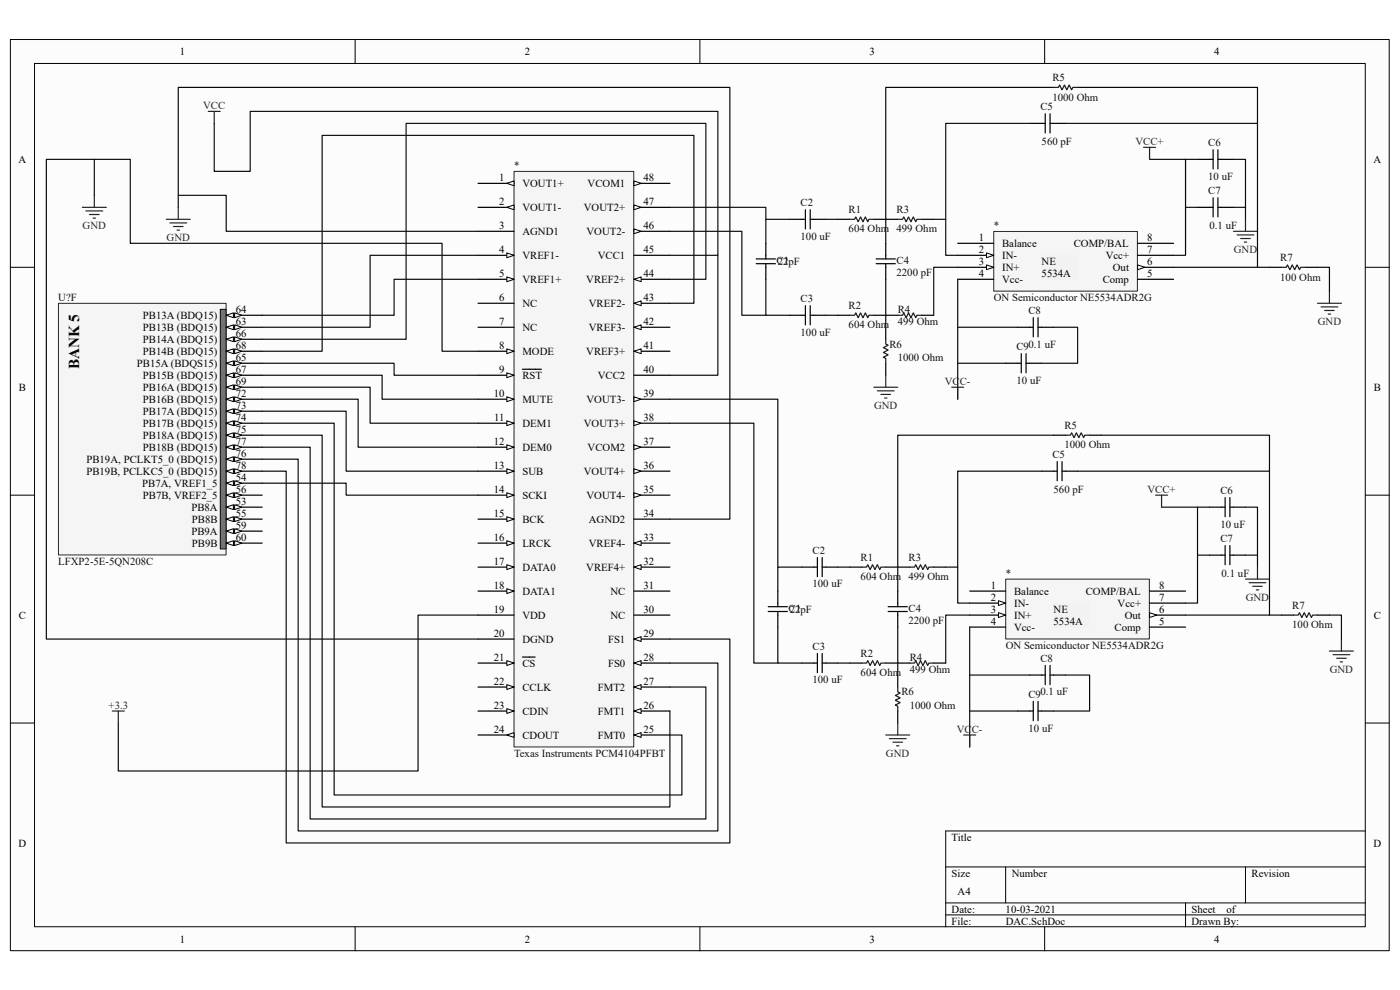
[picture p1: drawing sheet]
<svg xmlns="http://www.w3.org/2000/svg" width="297mm" height="210mm" viewBox="0 0 297 210" stroke-linecap="round" stroke-linejoin="round" font-family="sans-serif">
<path d="M2.2 8.4h292.5v193.3h-292.5z" fill="#fcfcfc"/>
<path d="M2.2 8.4h292.5v193.3h-292.5z" fill="none" stroke="#000" stroke-width=".21"/>
<path d="M7.4 13.5h282.2v183.1h-282.2z" fill="#fcfcfc"/>
<g fill="none" stroke="#000" stroke-width=".21">
<path d="M7.3 13.5h282.3v183.1h-282.3zM75.3 8.4v5.1M148.5 8.4v5.1M221.6 8.4v5.1M2.2 56.7h5.1M289.7 56.7h5.1M2.2 105h5.1M289.7 105h5.1M2.2 153.4h5.1M289.7 153.4h5.1M289.7 176.3h-89.1v20.3M75.3 196.6v5.1"/>
<path d="M148.5 196.6v5.1M200.6 183.9h89.1M200.6 191.5h89.1M200.6 194.1h89.1M213.4 183.9v7.6M221.6 196.6v5.1M251.5 191.5v5.1M264.2 183.9v7.6"/>
</g>
<path d="M109.1 36.4h25.4v122.1h-25.4z" fill="#f5f5f5"/>
<path d="M109.1 36.4h25.4v122.1h-25.4z" fill="none" stroke="#262626" stroke-width=".21"/>
<path d="M101.4 38.9h7.6" fill="none" stroke="#000" stroke-width=".25"/>
<path d="M107.5 38.9l1.5-.5v1z" fill="#fcfcfc" stroke="#000" stroke-width=".21"/>
<path d="M101.4 44h7.6" fill="none" stroke="#000" stroke-width=".25"/>
<path d="M107.5 44l1.5-.5v1z" fill="#fcfcfc" stroke="#000" stroke-width=".21"/>
<path d="M101.4 49.1h7.6M101.4 54.2h7.6" fill="none" stroke="#000" stroke-width=".25"/>
<path d="M107.5 53.7l1.5 .5-1.5 .5z" fill="#fcfcfc" stroke="#000" stroke-width=".21"/>
<path d="M101.4 59.2h7.6" fill="none" stroke="#000" stroke-width=".25"/>
<path d="M107.5 58.7l1.5 .5-1.5 .6z" fill="#fcfcfc" stroke="#000" stroke-width=".21"/>
<path d="M101.4 64.3h7.6M101.4 69.4h7.6M101.4 74.5h7.6" fill="none" stroke="#000" stroke-width=".25"/>
<path d="M107.5 74l1.5 .5-1.5 .5z" fill="#fcfcfc" stroke="#000" stroke-width=".21"/>
<path d="M101.4 79.6h7.6" fill="none" stroke="#000" stroke-width=".25"/>
<path d="M107.5 79.1l1.5 .5-1.5 .5z" fill="#fcfcfc" stroke="#000" stroke-width=".21"/>
<path d="M110.8 78.3h4.1M101.4 84.7h7.6" fill="none" stroke="#000" stroke-width=".25"/>
<path d="M107.5 84.2l1.5 .5-1.5 .5z" fill="#fcfcfc" stroke="#000" stroke-width=".21"/>
<path d="M101.4 89.8h7.6" fill="none" stroke="#000" stroke-width=".25"/>
<path d="M107.5 89.3l1.5 .5-1.5 .5z" fill="#fcfcfc" stroke="#000" stroke-width=".21"/>
<path d="M101.4 94.9h7.6" fill="none" stroke="#000" stroke-width=".25"/>
<path d="M107.5 94.4l1.5 .5-1.5 .5z" fill="#fcfcfc" stroke="#000" stroke-width=".21"/>
<path d="M101.4 100h7.6" fill="none" stroke="#000" stroke-width=".25"/>
<path d="M107.5 99.4l1.5 .6-1.5 .5z" fill="#fcfcfc" stroke="#000" stroke-width=".21"/>
<path d="M101.4 105h7.6" fill="none" stroke="#000" stroke-width=".25"/>
<path d="M107.5 104.5l1.5 .5-1.5 .6z" fill="#fcfcfc" stroke="#000" stroke-width=".21"/>
<path d="M101.4 110.1h7.6" fill="none" stroke="#000" stroke-width=".25"/>
<path d="M107.5 109.6l1.5 .5-1.5 .5z" fill="#fcfcfc" stroke="#000" stroke-width=".21"/>
<path d="M101.4 115.2h7.6" fill="none" stroke="#000" stroke-width=".25"/>
<path d="M107.5 114.7l1.5 .5-1.5 .5z" fill="#fcfcfc" stroke="#000" stroke-width=".21"/>
<path d="M101.4 120.3h7.6" fill="none" stroke="#000" stroke-width=".25"/>
<path d="M107.5 119.8l1.5 .5-1.5 .5z" fill="#fcfcfc" stroke="#000" stroke-width=".21"/>
<path d="M101.4 125.4h7.6" fill="none" stroke="#000" stroke-width=".25"/>
<path d="M107.5 124.9l1.5 .5-1.5 .5z" fill="#fcfcfc" stroke="#000" stroke-width=".21"/>
<path d="M101.4 130.5h7.6M101.4 135.6h7.6M101.4 140.7h7.6" fill="none" stroke="#000" stroke-width=".25"/>
<path d="M107.5 140.1l1.5 .6-1.5 .5z" fill="#fcfcfc" stroke="#000" stroke-width=".21"/>
<path d="M110.8 139.4h2.7M101.4 145.7h7.6" fill="none" stroke="#000" stroke-width=".25"/>
<path d="M107.5 145.2l1.5 .5-1.5 .6z" fill="#fcfcfc" stroke="#000" stroke-width=".21"/>
<path d="M101.4 150.8h7.6" fill="none" stroke="#000" stroke-width=".25"/>
<path d="M107.5 150.3l1.5 .5-1.5 .5z" fill="#fcfcfc" stroke="#000" stroke-width=".21"/>
<path d="M101.4 155.9h7.6" fill="none" stroke="#000" stroke-width=".25"/>
<path d="M107.5 155.9l1.5-.5v1z" fill="#fcfcfc" stroke="#000" stroke-width=".21"/>
<path d="M134.5 155.9h7.6" fill="none" stroke="#000" stroke-width=".25"/>
<path d="M134.5 155.9l1.5-.5v1z" fill="#fcfcfc" stroke="#000" stroke-width=".21"/>
<path d="M134.5 150.8h7.6" fill="none" stroke="#000" stroke-width=".25"/>
<path d="M134.5 150.8l1.5-.5v1z" fill="#fcfcfc" stroke="#000" stroke-width=".21"/>
<path d="M134.5 145.7h7.6" fill="none" stroke="#000" stroke-width=".25"/>
<path d="M134.5 145.7l1.5-.5v1.1z" fill="#fcfcfc" stroke="#000" stroke-width=".21"/>
<path d="M134.5 140.7h7.6" fill="none" stroke="#000" stroke-width=".25"/>
<path d="M134.5 140.7l1.5-.6v1.1z" fill="#fcfcfc" stroke="#000" stroke-width=".21"/>
<path d="M134.5 135.6h7.6" fill="none" stroke="#000" stroke-width=".25"/>
<path d="M134.5 135.6l1.5-.5v1z" fill="#fcfcfc" stroke="#000" stroke-width=".21"/>
<path d="M134.5 130.5h7.6M134.5 125.4h7.6M134.5 120.3h7.6" fill="none" stroke="#000" stroke-width=".25"/>
<path d="M134.5 120.3l1.5-.5v1z" fill="#fcfcfc" stroke="#000" stroke-width=".21"/>
<path d="M134.5 115.2h7.6" fill="none" stroke="#000" stroke-width=".25"/>
<path d="M134.5 115.2l1.5-.5v1z" fill="#fcfcfc" stroke="#000" stroke-width=".21"/>
<path d="M134.5 110.1h7.6M134.5 105h7.6" fill="none" stroke="#000" stroke-width=".25"/>
<path d="M134.5 104.5l1.5 .5-1.5 .6z" fill="#fcfcfc" stroke="#000" stroke-width=".21"/>
<path d="M134.5 100h7.6" fill="none" stroke="#000" stroke-width=".25"/>
<path d="M134.5 99.4l1.5 .6-1.5 .5z" fill="#fcfcfc" stroke="#000" stroke-width=".21"/>
<path d="M134.5 94.9h7.6" fill="none" stroke="#000" stroke-width=".25"/>
<path d="M134.5 94.4l1.5 .5-1.5 .5z" fill="#fcfcfc" stroke="#000" stroke-width=".21"/>
<path d="M134.5 89.8h7.6" fill="none" stroke="#000" stroke-width=".25"/>
<path d="M134.5 89.3l1.5 .5-1.5 .5z" fill="#fcfcfc" stroke="#000" stroke-width=".21"/>
<path d="M134.5 84.7h7.6" fill="none" stroke="#000" stroke-width=".25"/>
<path d="M134.5 84.2l1.5 .5-1.5 .5z" fill="#fcfcfc" stroke="#000" stroke-width=".21"/>
<path d="M134.5 79.6h7.6M134.5 74.5h7.6" fill="none" stroke="#000" stroke-width=".25"/>
<path d="M134.5 74.5l1.5-.5v1z" fill="#fcfcfc" stroke="#000" stroke-width=".21"/>
<path d="M134.5 69.4h7.6" fill="none" stroke="#000" stroke-width=".25"/>
<path d="M134.5 69.4l1.5-.5v1z" fill="#fcfcfc" stroke="#000" stroke-width=".21"/>
<path d="M134.5 64.3h7.6" fill="none" stroke="#000" stroke-width=".25"/>
<path d="M134.5 64.3l1.5-.5v1z" fill="#fcfcfc" stroke="#000" stroke-width=".21"/>
<path d="M134.5 59.2h7.6" fill="none" stroke="#000" stroke-width=".25"/>
<path d="M134.5 59.2l1.5-.5v1.1z" fill="#fcfcfc" stroke="#000" stroke-width=".21"/>
<path d="M134.5 54.2h7.6M134.5 49.1h7.6" fill="none" stroke="#000" stroke-width=".25"/>
<path d="M134.5 48.6l1.5 .5-1.5 .5z" fill="#fcfcfc" stroke="#000" stroke-width=".21"/>
<path d="M134.5 44h7.6" fill="none" stroke="#000" stroke-width=".25"/>
<path d="M134.5 43.5l1.5 .5-1.5 .5z" fill="#fcfcfc" stroke="#000" stroke-width=".21"/>
<path d="M134.5 38.9h7.6" fill="none" stroke="#000" stroke-width=".25"/>
<path d="M134.5 38.4l1.5 .5-1.5 .5z" fill="#fcfcfc" stroke="#000" stroke-width=".21"/>
<path d="M12.4 64.4h35.6v53.3h-35.6z" fill="#f5f5f5"/>
<path d="M12.4 64.3h35.6v53.4h-35.6z" fill="none" stroke="#262626" stroke-width=".21"/>
<path d="M46.8 65.7h1.2v50.8h-1.2z" fill="#717171"/>
<path d="M46.7 65.6h1.3v50.9h-1.3z" fill="none" stroke="#0e0e0e" stroke-width=".21"/>
<path d="M48 66.9h7.6" fill="none" stroke="#000" stroke-width=".25"/>
<g fill="#fcfcfc" stroke="#000" stroke-width=".21">
<path d="M48 66.9l1.5-.5v1z"/>
<path d="M49.8 66.4l1.5 .5-1.5 .5z"/>
</g>
<path d="M48 69.4h7.6" fill="none" stroke="#000" stroke-width=".25"/>
<g fill="#fcfcfc" stroke="#000" stroke-width=".21">
<path d="M48 69.4l1.5-.5v1z"/>
<path d="M49.8 68.9l1.5 .5-1.5 .5z"/>
</g>
<path d="M48 72h7.6" fill="none" stroke="#000" stroke-width=".25"/>
<g fill="#fcfcfc" stroke="#000" stroke-width=".21">
<path d="M48 72l1.5-.5v1z"/>
<path d="M49.8 71.5l1.5 .5-1.5 .5z"/>
</g>
<path d="M48 74.5h7.6" fill="none" stroke="#000" stroke-width=".25"/>
<g fill="#fcfcfc" stroke="#000" stroke-width=".21">
<path d="M48 74.5l1.5-.5v1z"/>
<path d="M49.8 74l1.5 .5-1.5 .5z"/>
</g>
<path d="M48 77.1h7.6" fill="none" stroke="#000" stroke-width=".25"/>
<g fill="#fcfcfc" stroke="#000" stroke-width=".21">
<path d="M48 77.1l1.5-.6v1.1z"/>
<path d="M49.8 76.5l1.5 .6-1.5 .5z"/>
</g>
<path d="M48 79.6h7.6" fill="none" stroke="#000" stroke-width=".25"/>
<g fill="#fcfcfc" stroke="#000" stroke-width=".21">
<path d="M48 79.6l1.5-.5v1z"/>
<path d="M49.8 79.1l1.5 .5-1.5 .5z"/>
</g>
<path d="M48 82.1h7.6" fill="none" stroke="#000" stroke-width=".25"/>
<g fill="#fcfcfc" stroke="#000" stroke-width=".21">
<path d="M48 82.1l1.5-.5v1.1z"/>
<path d="M49.8 81.6l1.5 .5-1.5 .6z"/>
</g>
<path d="M48 84.7h7.6" fill="none" stroke="#000" stroke-width=".25"/>
<g fill="#fcfcfc" stroke="#000" stroke-width=".21">
<path d="M48 84.7l1.5-.5v1z"/>
<path d="M49.8 84.2l1.5 .5-1.5 .5z"/>
</g>
<path d="M48 87.2h7.6" fill="none" stroke="#000" stroke-width=".25"/>
<g fill="#fcfcfc" stroke="#000" stroke-width=".21">
<path d="M48 87.2l1.5-.5v1z"/>
<path d="M49.8 86.7l1.5 .5-1.5 .5z"/>
</g>
<path d="M48 89.8h7.6" fill="none" stroke="#000" stroke-width=".25"/>
<g fill="#fcfcfc" stroke="#000" stroke-width=".21">
<path d="M48 89.8l1.5-.5v1z"/>
<path d="M49.8 89.3l1.5 .5-1.5 .5z"/>
</g>
<path d="M48 92.3h7.6" fill="none" stroke="#000" stroke-width=".25"/>
<g fill="#fcfcfc" stroke="#000" stroke-width=".21">
<path d="M48 92.3l1.5-.5v1z"/>
<path d="M49.8 91.8l1.5 .5-1.5 .5z"/>
</g>
<path d="M48 94.9h7.6" fill="none" stroke="#000" stroke-width=".25"/>
<g fill="#fcfcfc" stroke="#000" stroke-width=".21">
<path d="M48 94.9l1.5-.5v1z"/>
<path d="M49.8 94.4l1.5 .5-1.5 .5z"/>
</g>
<path d="M48 97.4h7.6" fill="none" stroke="#000" stroke-width=".25"/>
<g fill="#fcfcfc" stroke="#000" stroke-width=".21">
<path d="M48 97.4l1.5-.5v1z"/>
<path d="M49.8 96.9l1.5 .5-1.5 .5z"/>
</g>
<path d="M48 100h7.6" fill="none" stroke="#000" stroke-width=".25"/>
<g fill="#fcfcfc" stroke="#000" stroke-width=".21">
<path d="M48 100l1.5-.6v1.1z"/>
<path d="M49.8 99.4l1.5 .6-1.5 .5z"/>
</g>
<path d="M48 102.5h7.6" fill="none" stroke="#000" stroke-width=".25"/>
<g fill="#fcfcfc" stroke="#000" stroke-width=".21">
<path d="M48 102.5l1.5-.5v1z"/>
<path d="M49.8 102l1.5 .5-1.5 .5z"/>
</g>
<path d="M48 105h7.6" fill="none" stroke="#000" stroke-width=".25"/>
<g fill="#fcfcfc" stroke="#000" stroke-width=".21">
<path d="M48 105l1.5-.5v1.1z"/>
<path d="M49.8 104.5l1.5 .5-1.5 .6z"/>
</g>
<path d="M48 107.6h7.6" fill="none" stroke="#000" stroke-width=".25"/>
<g fill="#fcfcfc" stroke="#000" stroke-width=".21">
<path d="M48 107.6l1.5-.5v1z"/>
<path d="M49.8 107.1l1.5 .5-1.5 .5z"/>
</g>
<path d="M48 110.1h7.6" fill="none" stroke="#000" stroke-width=".25"/>
<g fill="#fcfcfc" stroke="#000" stroke-width=".21">
<path d="M48 110.1l1.5-.5v1z"/>
<path d="M49.8 109.6l1.5 .5-1.5 .5z"/>
</g>
<path d="M48 112.7h7.6" fill="none" stroke="#000" stroke-width=".25"/>
<g fill="#fcfcfc" stroke="#000" stroke-width=".21">
<path d="M48 112.7l1.5-.5v1z"/>
<path d="M49.8 112.2l1.5 .5-1.5 .5z"/>
</g>
<path d="M48 115.2h7.6" fill="none" stroke="#000" stroke-width=".25"/>
<g fill="#fcfcfc" stroke="#000" stroke-width=".21">
<path d="M48 115.2l1.5-.5v1z"/>
<path d="M49.8 114.7l1.5 .5-1.5 .5z"/>
</g>
<g fill="none" stroke="#0e0e0e" stroke-width=".25">
<path d="M20 33.8h7.6v17.8h66.2v22.9h7.6M45.5 26.2v10.2h7.6v-12.8h99.2v30.6h-10.2M20 41.4v-7.6h-10.2v101.8h91.6M37.8 44v-25.5h117v91.6h-12.7M37.8 41.4h10.2v7.7h53.4M101.4 54.2h-22.9v15.2h-22.9M101.4 59.2h-17.8v7.7h-28M142.1 59.2h7.7v-33h-63.6v45.8h-30.6M152.3 54.2v25.4h-10.2M55.6 77.1h28v2.5h17.8M55.6 79.6h25.5v5.1h20.3M142.1 64.3h5.1v-35.6h-78.9v45.8h-12.7"/>
<path d="M55.6 82.1h22.9v7.7h22.9M55.6 84.7h20.4v10.2h25.4M55.6 87.2h17.8v12.8h28M55.6 89.8h15.3v78.8h73.8v-12.7h-2.6M55.6 92.3h12.7v78.9h73.8v-20.4M55.6 94.9h10.2v78.8h84v-28h-7.7M55.6 97.4h7.7v78.9h89v-35.6h-10.2M55.6 100h5.1v78.8h94.1v-43.2h-12.7M55.6 102.5h17.8v2.5h28M101.4 130.5h-12.7v33.1h-63.6v-10.2"/>
</g>
<g fill="none" stroke="#262626" stroke-width=".25">
<path d="M44.2 23.6h2.5M45.5 23.6v2.6M17.5 44h5.1M18.2 44.7h3.6M19 45.5h2M19.8 46.3h.5M20 41.4v2.6M35.3 46.5h5.1M36 47.3h3.6M36.8 48.1h2M37.6 48.8h.5M37.8 44v2.5"/>
<path d="M23.8 150.8h2.6M25.1 150.8v2.6"/>
</g>
<path d="M210.9 49.1h30.4v12.7h-30.4z" fill="#f5f5f5"/>
<path d="M210.8 49.1h30.5v12.7h-30.5z" fill="none" stroke="#262626" stroke-width=".21"/>
<path d="M203.2 51.6h7.6M203.2 54.2h7.6" fill="none" stroke="#000" stroke-width=".25"/>
<path d="M209.3 53.7l1.5 .5-1.5 .5z" fill="#fcfcfc" stroke="#000" stroke-width=".21"/>
<path d="M203.2 56.7h7.6" fill="none" stroke="#000" stroke-width=".25"/>
<path d="M209.3 56.2l1.5 .5-1.5 .5z" fill="#fcfcfc" stroke="#000" stroke-width=".21"/>
<path d="M203.2 59.2h7.6M241.3 51.6h7.7M241.3 54.2h7.7M241.3 56.7h7.7" fill="none" stroke="#000" stroke-width=".25"/>
<path d="M241.3 56.2l1.6 .5-1.6 .5z" fill="#fcfcfc" stroke="#000" stroke-width=".21"/>
<path d="M241.3 59.2h7.7" fill="none" stroke="#000" stroke-width=".25"/>
<path d="M221.1 54.2h7.5v5h-7.5z" fill="#f3f3f3"/>
<path d="M221 54.2h7.6v5h-7.6z" fill="none" stroke="#f3f3f3" stroke-width=".21"/>
<g fill="none" stroke="#000" stroke-width=".25">
<path d="M221 18.5h2.5M228.6 18.5h2.6M218.4 26.2h3.3M221.7 24.1v4.1M222.8 26.2h3.3M222.8 24.1v4.1M254.1 33.8h3.3M257.4 31.8v4M258.4 33.8h3.3M258.4 31.8v4M160.4 54.9h4.1M160.4 55.9h4.1"/>
<path d="M162.5 51.6v3.3M162.5 55.9v3.3M167.6 46.5h3.3M170.9 44.5v4.1M171.9 46.5h3.3M171.9 44.5v4.1M177.7 46.5h2.6M185.4 46.5h5.1M185.9 54.9h4M185.9 55.9h4M187.9 51.6v3.3M187.9 55.9v3.3"/>
<path d="M195.5 46.5h2.6M254.1 44h3.3M257.4 41.9v4.1M258.4 41.9v4.1M258.4 44h3.3M269.3 56.7h2.6M277 56.7h2.5M167.6 66.9h3.3M170.9 64.8v4.1M171.9 64.8v4.1M171.9 66.9h3.3M177.7 66.9h2.6"/>
<path d="M185.4 66.9h5.1M187.9 69.4v2.6M187.9 77.1v2.5M195.5 66.9h2.6M213.4 77.1h3.3M215.9 69.4h3.3M216.7 75v4.1M217.7 77.1h3.3M217.7 75v4.1M219.2 67.4v4.1M220.2 69.4h3.3M220.2 67.4v4.1"/>
</g>
<path d="M223.5 18.5h1l.3-.5 .5 1.1 .5-1.1 .5 1.1 .5-1.1 .5 1.1 .3-.6h1M180.3 46.5h1l.3-.5 .5 1 .5-1 .5 1 .5-1 .5 1 .3-.5h1M190.5 46.5h1l.2-.5 .5 1 .5-1 .6 1 .5-1 .5 1 .2-.5h1M271.9 56.7h1l.2-.5 .5 1 .6-1 .5 1 .5-1 .5 1 .2-.5h1.1M180.3 66.9h1l.3-.5 .5 1 .5-1 .5 1 .5-1 .5 1 .3-.5h1M187.9 72v1l.5 .2-1 .5 1 .6-1 .5 1 .5-1 .5 .5 .2v1.1M190.5 66.9h1l.2-.5 .5 1 .5-1 .6 1 .5-1 .5 1 .2-.5h1" fill="none" stroke="#1c1c1c" stroke-width=".25"/>
<g fill="none" stroke="#0e0e0e" stroke-width=".25">
<path d="M221 18.5h-33.1v33.1M231.2 18.5h35.6v7.7h-40.7M218.4 26.2h-17.8v20.3M243.9 33.8h7.6v20.4h-2.5M251.5 33.8h2.6M261.7 33.8h2.5v12.7M266.8 26.2v30.5M175.2 46.5h2.5M187.9 59.2v10.2M198.1 46.5h2.5v7.7h2.6M203.2 56.7h-5.1v10.2M203.2 59.2v25.5"/>
<path d="M249 56.7h20.3M251.5 44h2.6M261.7 44h2.5M279.5 56.7h2.5v5.1M175.2 66.9h2.5M203.2 69.4h12.7M203.2 77.1h10.2M223.5 69.4h5.1v7.7h-7.6"/>
</g>
<g fill="none" stroke="#262626" stroke-width=".25">
<path d="M242.6 31.3h2.6M243.9 31.3v2.5M261.7 49.1h5.1M262.5 49.8h3.5M263.2 50.6h2.1M264 51.4h.5M264.2 46.5v2.6M187.9 79.6v2.5M279.5 64.3h5.1M280.3 65.1h3.5M281 65.9h2.1M281.8 66.6h.5"/>
<path d="M282 61.8v2.5M185.4 82.1h5.1M186.1 82.9h3.6M186.9 83.7h2M187.7 84.4h.5M201.9 82.1h2.5M203.2 82.1v2.6"/>
</g>
<path d="M213.4 122.9h30.4v12.7h-30.4z" fill="#f5f5f5"/>
<path d="M213.4 122.9h30.4v12.7h-30.4z" fill="none" stroke="#262626" stroke-width=".21"/>
<path d="M205.7 125.4h7.7M205.7 127.9h7.7" fill="none" stroke="#000" stroke-width=".25"/>
<path d="M211.8 127.4l1.6 .5-1.6 .5z" fill="#fcfcfc" stroke="#000" stroke-width=".21"/>
<path d="M205.7 130.5h7.7" fill="none" stroke="#000" stroke-width=".25"/>
<path d="M211.8 130l1.6 .5-1.6 .5z" fill="#fcfcfc" stroke="#000" stroke-width=".21"/>
<path d="M205.7 133h7.7M243.9 125.4h7.6M243.9 127.9h7.6M243.9 130.5h7.6" fill="none" stroke="#000" stroke-width=".25"/>
<path d="M243.9 130l1.5 .5-1.5 .5z" fill="#fcfcfc" stroke="#000" stroke-width=".21"/>
<path d="M243.9 133h7.6" fill="none" stroke="#000" stroke-width=".25"/>
<path d="M223.6 128h7.5v5h-7.5z" fill="#f3f3f3"/>
<path d="M223.6 128h7.5v5h-7.5z" fill="none" stroke="#f3f3f3" stroke-width=".21"/>
<g fill="none" stroke="#000" stroke-width=".25">
<path d="M221 100h3.3M223.5 92.3h2.6M224.3 97.9v4.1M225.3 100h3.3M225.3 97.9v4.1M231.2 92.3h2.5M173.4 118.3v4M174.4 118.3v4M256.6 107.6h3.3M256.6 117.8h3.3M259.9 105.6v4M259.9 115.7v4.1"/>
<path d="M260.9 107.6h3.3M260.9 105.6v4M260.9 115.7v4.1M260.9 117.8h3.3M163 128.7h4.1M163 129.7h4.1M165 125.4v3.3M165 129.7v3.3M170.1 120.3h3.3M173.4 138.6v4.1M174.4 120.3h3.3M174.4 138.6v4.1"/>
<path d="M180.3 120.3h2.5M187.9 120.3h5.1M188.4 128.7h4.1M188.4 129.7h4.1M190.5 125.4v3.3M190.5 129.7v3.3M198.1 120.3h2.5M271.9 130.5h2.5M279.5 130.5h2.5M170.1 140.7h3.3M174.4 140.7h3.3M180.3 140.7h2.5"/>
<path d="M187.9 140.7h5.1M190.5 143.2v2.5M190.5 150.8v2.6M198.1 140.7h2.5M215.9 150.8h3.3M218.4 143.2h3.3M219.2 148.8v4.1M220.2 150.8h3.3M220.2 148.8v4.1M221.7 141.2v4M222.8 143.2h3.3M222.8 141.2v4"/>
</g>
<path d="M226.1 92.3h1l.2-.5 .6 1 .5-1 .5 1 .5-1 .5 1 .2-.5h1.1M182.8 120.3h1l.3-.5 .5 1 .5-1 .5 1 .5-1 .5 1 .3-.5h1M193 120.3h1l.3-.5 .5 1 .5-1 .5 1 .5-1 .5 1 .3-.5h1M274.4 130.5h1l.3-.5 .5 1 .5-1 .5 1 .5-1 .5 1 .3-.5h1M182.8 140.7h1l.3-.5 .5 1 .5-1 .5 1 .5-1 .5 1 .3-.5h1M190.5 145.7v1.1l.5 .2-1.1 .5 1.1 .5-1.1 .5 1.1 .6-1.1 .5 .6 .2v1M193 140.7h1l.3-.5 .5 1 .5-1 .5 1 .5-1 .5 1 .3-.5h1" fill="none" stroke="#1c1c1c" stroke-width=".25"/>
<g fill="none" stroke="#0e0e0e" stroke-width=".25">
<path d="M142.1 44h20.4v2.5M142.1 49.1h15.3v17.8h5.1M162.5 59.2v7.7h5.1M167.6 46.5h-5.1v5.1M142.1 84.7h22.9v35.6M142.1 89.8h17.8v50.9h5.1M221 100h-17.8v20.3M223.5 92.3h-33v33.1M233.7 92.3h35.6v7.7h-40.7M269.3 100v30.5M246.4 107.6h7.7v20.3h-2.6M254.1 117.8h2.5"/>
<path d="M254.1 107.6h2.5M264.2 107.6h2.6v12.7M264.2 117.8h2.6M165 133v7.7h5.1M170.1 120.3h-5.1v5.1M177.7 120.3h2.6M190.5 133v10.2M200.6 120.3h2.6v7.6h2.5M205.7 130.5h-5.1v10.2M205.7 133v25.5M251.5 130.5h20.4M282 130.5h2.6v5.1"/>
<path d="M177.7 140.7h2.6M205.7 143.2h12.7M205.7 150.8h10.2M226.1 143.2h5.1v7.6h-7.7"/>
</g>
<g fill="none" stroke="#262626" stroke-width=".25">
<path d="M245.2 105h2.5M246.4 105v2.6M264.2 122.9h5.1M265 123.6h3.6M265.8 124.4h2M266.5 125.1h.5M266.8 120.3v2.6M282 138.1h5.1M282.8 138.9h3.6M283.6 139.6h2M284.6 135.6v2.5M187.9 155.9h5.1"/>
<path d="M188.7 156.7h3.5M189.4 157.5h2.1M190.2 158.2h.5M190.5 153.4v2.5M204.4 155.9h2.6M205.7 155.9v2.6M284.3 140.4h.5"/>
</g>
<text font-size="3.2" x="16.8" y="78.3" transform="rotate(-90 16.8 78.3)">BANK 5</text>
<g font-size="2.3">
<text x="38.2" y="11.7">1</text>
<text x="111.3" y="11.7">2</text>
<text x="184.5" y="11.7">3</text>
<text x="257.6" y="11.7">4</text>
<text x="3.9" y="34.6">A</text>
<text x="291.4" y="34.6">A</text>
<text x="105.9" y="38.4">1</text>
<text x="110.8" y="39.7">VOUT1+</text>
<text x="124.7" y="39.7">VCOM1</text>
<text x="136.5" y="38.4">48</text>
<text x="105.9" y="43.5">2</text>
<text x="110.8" y="44.7">VOUT1-</text>
<text x="123.9" y="44.7">VOUT2+</text>
<text x="136.5" y="43.5">47</text>
<text x="105.9" y="48.6">3</text>
<text x="105.9" y="53.7">4</text>
<text x="110.8" y="49.8">AGND1</text>
<text x="124.4" y="49.8">VOUT2-</text>
<text x="136.5" y="53.7">45</text>
<text x="136.5" y="48.6">46</text>
<text x="207.6" y="51.1">1</text>
<text x="207.6" y="53.7">2</text>
<text x="212.6" y="52.4">Balance</text>
<text x="227.8" y="52.4">COMP/BAL</text>
<text x="243.4" y="51.1">8</text>
<text x="243.4" y="53.7">7</text>
<text x="105.9" y="58.8">5</text>
<text x="110.8" y="54.9">VREF1-</text>
<text x="126.8" y="54.9">VCC1</text>
<text x="136.5" y="58.8">44</text>
<text x="207.6" y="56.2">3</text>
<text x="207.6" y="58.8">4</text>
<text x="212.6" y="54.9">IN-</text>
<text x="212.6" y="57.5">IN+</text>
<text x="221" y="56.2">NE</text>
<text x="221" y="58.8">5534A</text>
<text x="234.6" y="54.9">Vcc+</text>
<text x="236.1" y="57.5">Out</text>
<text x="243.4" y="56.2">6</text>
<text x="243.4" y="58.8">5</text>
<text x="105.9" y="63.8">6</text>
<text x="110.8" y="60">VREF1+</text>
<text x="110.8" y="65.1">NC</text>
<text x="124.4" y="60">VREF2+</text>
<text x="124.9" y="65.1">VREF2-</text>
<text x="136.5" y="63.8">43</text>
<text x="212.6" y="60">Vcc-</text>
<text x="233.9" y="60">Comp</text>
<text x="30.3" y="67.6">PB13A (BDQ15)</text>
<text x="30.3" y="70.2">PB13B (BDQ15)</text>
<text x="50" y="66.4">64</text>
<text x="50" y="68.9">63</text>
<text x="50" y="71.5">66</text>
<text x="105.9" y="68.9">7</text>
<text x="110.8" y="70.2">NC</text>
<text x="124.9" y="70.2">VREF3-</text>
<text x="136.5" y="68.9">42</text>
<text x="29" y="77.9">PB15A (BDQS15)</text>
<text x="30.3" y="72.7">PB14A (BDQ15)</text>
<text x="30.3" y="75.3">PB14B (BDQ15)</text>
<text x="50" y="74">68</text>
<text x="50" y="76.6">65</text>
<text x="105.9" y="74">8</text>
<text x="110.8" y="75.3">MODE</text>
<text x="124.4" y="75.3">VREF3+</text>
<text x="136.5" y="74">41</text>
<text x="4" y="82.9">B</text>
<text x="30.3" y="80.4">PB15B (BDQ15)</text>
<text x="30.3" y="82.9">PB16A (BDQ15)</text>
<text x="50" y="79.1">67</text>
<text x="50" y="81.7">69</text>
<text x="105.9" y="79.1">9</text>
<text x="110.8" y="80.4">RST</text>
<text x="126.8" y="80.4">VCC2</text>
<text x="136.5" y="79.1">40</text>
<text x="291.5" y="82.9">B</text>
<text x="30.3" y="85.5">PB16B (BDQ15)</text>
<text x="30.3" y="88">PB17A (BDQ15)</text>
<text x="50" y="84.2">72</text>
<text x="50" y="86.7">73</text>
<text x="50" y="89.3">74</text>
<text x="104.7" y="84.2">10</text>
<text x="104.8" y="89.3">11</text>
<text x="110.8" y="85.5">MUTE</text>
<text x="124.4" y="85.5">VOUT3-</text>
<text x="136.5" y="89.3">38</text>
<text x="136.5" y="84.2">39</text>
<text x="30.3" y="90.6">PB17B (BDQ15)</text>
<text x="30.3" y="93.1">PB18A (BDQ15)</text>
<text x="30.3" y="95.6">PB18B (BDQ15)</text>
<text x="50" y="91.8">75</text>
<text x="50" y="94.4">77</text>
<text x="104.7" y="94.4">12</text>
<text x="110.8" y="90.6">DEM1</text>
<text x="110.8" y="95.6">DEM0</text>
<text x="123.9" y="90.6">VOUT3+</text>
<text x="124.7" y="95.6">VCOM2</text>
<text x="136.5" y="94.4">37</text>
<text x="18.3" y="98.2">PB19A, PCLKT5_0 (BDQ15)</text>
<text x="18.3" y="100.7">PB19B, PCLKC5_0 (BDQ15)</text>
<text x="50" y="96.9">76</text>
<text x="50" y="99.4">78</text>
<text x="50" y="102">54</text>
<text x="104.7" y="99.4">13</text>
<text x="110.8" y="100.7">SUB</text>
<text x="123.9" y="100.7">VOUT4+</text>
<text x="136.5" y="99.4">36</text>
<text x="30.2" y="103.3">PB7A, VREF1_5</text>
<text x="30.3" y="105.8">PB7B, VREF2_5</text>
<text x="50" y="104.6">56</text>
<text x="50" y="107.1">53</text>
<text x="104.7" y="104.6">14</text>
<text x="110.8" y="105.8">SCKI</text>
<text x="124.4" y="105.8">VOUT4-</text>
<text x="136.5" y="104.6">35</text>
<text x="40.6" y="108.4">PB8A</text>
<text x="40.6" y="113.5">PB9A</text>
<text x="40.7" y="110.9">PB8B</text>
<text x="50" y="109.6">55</text>
<text x="50" y="112.2">59</text>
<text x="104.7" y="109.6">15</text>
<text x="110.8" y="110.9">BCK</text>
<text x="124.9" y="110.9">AGND2</text>
<text x="136.5" y="109.6">34</text>
<text x="40.7" y="116">PB9B</text>
<text x="50" y="114.7">60</text>
<text x="104.7" y="114.7">16</text>
<text x="104.7" y="119.8">17</text>
<text x="110.8" y="116">LRCK</text>
<text x="124.9" y="116">VREF4-</text>
<text x="136.5" y="119.8">32</text>
<text x="136.5" y="114.7">33</text>
<text x="104.7" y="124.9">18</text>
<text x="110.8" y="121.1">DATA0</text>
<text x="124.4" y="121.1">VREF4+</text>
<text x="136.5" y="124.9">31</text>
<text x="210.2" y="124.9">1</text>
<text x="245.9" y="124.9">8</text>
<text x="4" y="131.3">C</text>
<text x="104.7" y="130">19</text>
<text x="110.8" y="126.2">DATA1</text>
<text x="110.8" y="131.3">VDD</text>
<text x="129.5" y="131.3">NC</text>
<text x="129.5" y="126.2">NC</text>
<text x="136.5" y="130">30</text>
<text x="210.2" y="127.4">2</text>
<text x="210.2" y="130">3</text>
<text x="215.1" y="126.2">Balance</text>
<text x="215.1" y="128.7">IN-</text>
<text x="215.1" y="131.3">IN+</text>
<text x="223.5" y="130">NE</text>
<text x="230.3" y="126.2">COMP/BAL</text>
<text x="237.1" y="128.7">Vcc+</text>
<text x="238.6" y="131.3">Out</text>
<text x="245.9" y="127.4">7</text>
<text x="245.9" y="130">6</text>
<text x="291.5" y="131.3">C</text>
<text x="104.7" y="135.1">20</text>
<text x="110.8" y="136.4">DGND</text>
<text x="129" y="136.4">FS1</text>
<text x="136.5" y="135.1">29</text>
<text x="210.2" y="132.5">4</text>
<text x="215.1" y="133.8">Vcc-</text>
<text x="223.5" y="132.5">5534A</text>
<text x="236.5" y="133.8">Comp</text>
<text x="245.9" y="132.5">5</text>
<text x="104.7" y="140.2">21</text>
<text x="110.8" y="141.4">CS</text>
<text x="129" y="141.4">FS0</text>
<text x="136.5" y="140.2">28</text>
<text x="104.7" y="145.2">22</text>
<text x="110.8" y="146.5">CCLK</text>
<text x="126.8" y="146.5">FMT2</text>
<text x="136.5" y="145.2">27</text>
<text x="104.7" y="150.3">23</text>
<text x="104.7" y="155.4">24</text>
<text x="110.8" y="151.6">CDIN</text>
<text x="126.8" y="151.6">FMT1</text>
<text x="136.5" y="155.4">25</text>
<text x="136.5" y="150.3">26</text>
<text x="110.8" y="156.7">CDOUT</text>
<text x="126.8" y="156.7">FMT0</text>
<text x="3.9" y="179.6">D</text>
<text x="201.9" y="178.3">Title</text>
<text x="291.4" y="179.6">D</text>
<text x="201.9" y="186">Size</text>
<text x="214.6" y="186">Number</text>
<text x="265.5" y="186">Revision</text>
<text x="203.2" y="189.8">A4</text>
<text x="201.9" y="193.6">Date:</text>
<text x="201.9" y="196.1">File:</text>
<text x="213.3" y="193.6">10-03-2021</text>
<text x="213.4" y="196.1">DAC.SchDoc</text>
<text x="252.8" y="196.1">Drawn By:</text>
<text x="252.8" y="193.6">Sheet</text>
<text x="260.2" y="193.6">of</text>
<text x="38.2" y="199.9">1</text>
<text x="111.3" y="199.9">2</text>
<text x="184.5" y="199.9">3</text>
<text x="257.6" y="199.9">4</text>
</g>
<g font-size="2.3" fill="#0e0e0e">
<text x="223.3" y="17.3">R5</text>
<text x="220.7" y="23.4">C5</text>
<text x="223.3" y="21.3">1000 Ohm</text>
<text x="109.1" y="35.9">*</text>
<text x="221" y="30.8">560 pF</text>
<text x="256.3" y="31">C6</text>
<text x="256.3" y="38.1">10 uF</text>
<text x="256.3" y="41.2">C7</text>
<text x="169.8" y="43.7">C2</text>
<text x="180" y="45.3">R1</text>
<text x="190.2" y="45.3">R3</text>
<text x="169.8" y="50.9">100 uF</text>
<text x="180" y="49.3">604 Ohm 499 Ohm</text>
<text x="210.8" y="48.6">*</text>
<text x="256.6" y="48.6">0.1 uF</text>
<text x="164.8" y="56">C1</text>
<text x="165" y="56.2">22pF</text>
<text x="190.2" y="56">C4</text>
<text x="190.2" y="58.5">2200 pF</text>
<text x="271.6" y="55.5">R7</text>
<text x="271.6" y="59.5">100 Ohm</text>
<text x="12.4" y="63.8">U?F</text>
<text x="169.8" y="64.1">C3</text>
<text x="180" y="65.6">R2</text>
<text x="210.8" y="63.8">ON Semiconductor NE5534ADR2G</text>
<text x="169.8" y="71.2">100 uF</text>
<text x="180" y="69.7">604 Ohm</text>
<text x="190.5" y="66.4">R4</text>
<text x="190.5" y="68.9">499 Ohm</text>
<text x="218.2" y="66.6">C8</text>
<text x="188.7" y="73.7">R6</text>
<text x="190.5" y="76.6">1000 Ohm</text>
<text x="215.6" y="74.3">C90.1 uF</text>
<text x="215.6" y="81.4">10 uF</text>
<text x="225.8" y="91.1">R5</text>
<text x="225.8" y="95.1">1000 Ohm</text>
<text x="223.3" y="97.2">C5</text>
<text x="223.5" y="104.6">560 pF</text>
<text x="258.9" y="104.8">C6</text>
<text x="258.9" y="111.9">10 uF</text>
<text x="12.4" y="119.8">LFXP2-5E-5QN208C</text>
<text x="172.4" y="117.5">C2</text>
<text x="182.6" y="119">R1</text>
<text x="192.7" y="119">R3</text>
<text x="258.9" y="115">C7</text>
<text x="172.4" y="124.6">100 uF</text>
<text x="182.6" y="123.1">604 Ohm 499 Ohm</text>
<text x="213.4" y="122.3">*</text>
<text x="259.2" y="122.3">0.1 uF</text>
<text x="167.3" y="129.8">C1</text>
<text x="167.6" y="130">22pF</text>
<text x="192.7" y="129.8">C4</text>
<text x="274.2" y="129.2">R7</text>
<text x="172.4" y="137.9">C3</text>
<text x="192.7" y="132.3">2200 pF</text>
<text x="213.4" y="137.6">ON Semiconductor NE5534ADR2G</text>
<text x="274.2" y="133.3">100 Ohm</text>
<text x="182.6" y="139.4">R2</text>
<text x="182.6" y="143.5">604 Ohm</text>
<text x="193" y="140.2">R4</text>
<text x="193" y="142.7">499 Ohm</text>
<text x="220.7" y="140.4">C8</text>
<text x="172.4" y="145">100 uF</text>
<text x="191.2" y="147.5">R6</text>
<text x="218.2" y="148">C90.1 uF</text>
<text x="193" y="150.3">1000 Ohm</text>
<text x="218.2" y="155.2">10 uF</text>
<text x="109.1" y="160.5">Texas Instruments PCM4104PFBT</text>
</g>
<g font-size="2.3" fill="#262626">
<text x="43.1" y="23.1">VCC</text>
<text x="240.9" y="30.8">VCC+</text>
<text x="17.5" y="48.6">GND</text>
<text x="35.3" y="51.1">GND</text>
<text x="261.7" y="53.7">GND</text>
<text x="279.6" y="68.9">GND</text>
<text x="200.4" y="81.7">VCC-</text>
<text x="185.4" y="86.7">GND</text>
<text x="243.4" y="104.6">VCC+</text>
<text x="264.3" y="127.4">GND</text>
<text x="282.1" y="142.7">GND</text>
<text x="23" y="150.3">+3.3</text>
<text x="203" y="155.4">VCC-</text>
<text x="188" y="160.5">GND</text>
</g>
</svg>
